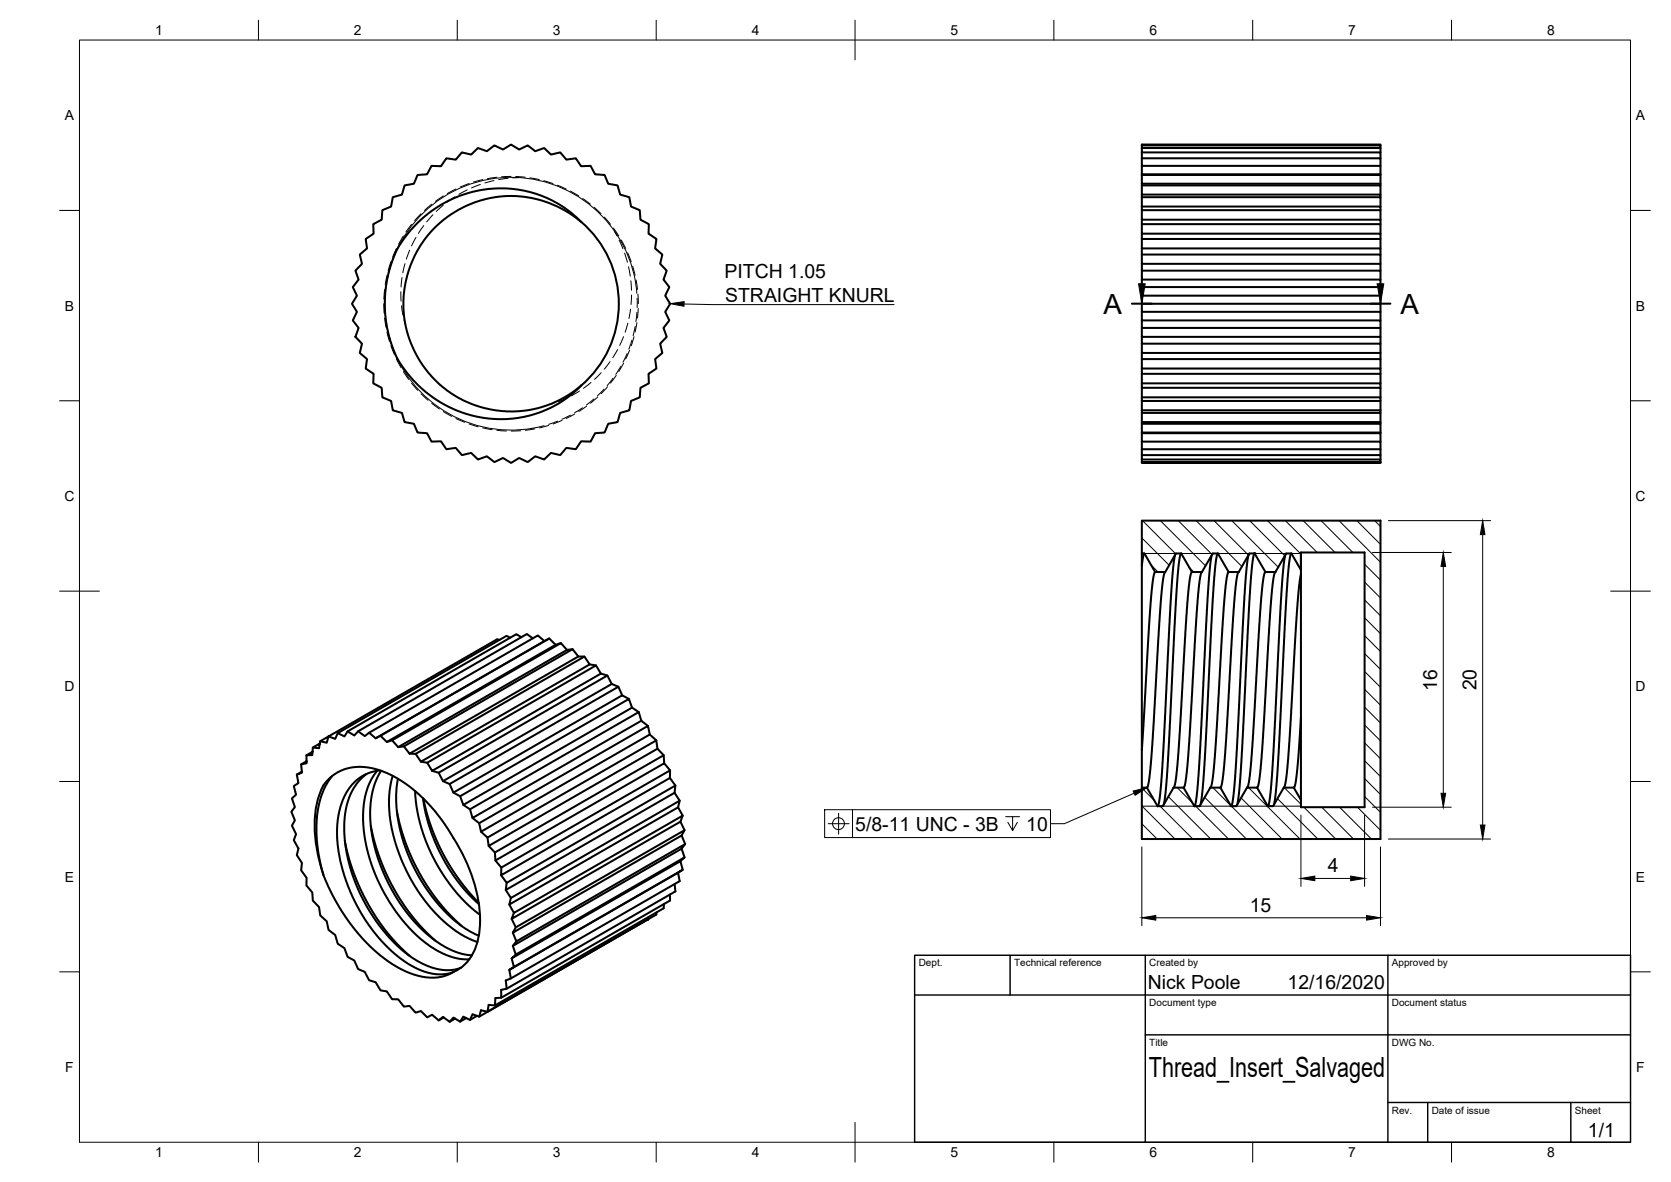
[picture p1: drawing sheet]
<svg xmlns="http://www.w3.org/2000/svg" width="420mm" height="297mm" viewBox="0 0 420 297" stroke-linecap="round" stroke-linejoin="round" font-family="sans-serif">
<!-- layer: Visible -->
<g fill="none" stroke="#000" stroke-width=".51">
<path d="M287.1 39.8v1.9h60v2.1M287.1 38.3v1.5h60v1.9M287.1 37.2v1.1h60v1.5M287.1 36.5v.7h60v1.1M347.1 36.5v-.2h-60v.2h60v.7M98.8 49.6l2.3-.7 .6-2.3 2.4-.4 .9-2.2 2.4-.2 1.1-2.1 2.4 .1 1.3-2 2.4 .3 1.5-1.8 2.4 .5 1.7-1.6 2.2 .8 1.9-1.5 2.2 1.1 2-1.3 2 1.3 2.2-1.1 1.9 1.5 2.2-.8 1.7 1.6 2.4-.5 1.5 1.8 2.4-.3 1.3 2 2.4-.1 1.1 2.1 2.4 .2 .9 2.2 2.4 .4 .6 2.3 2.3 .7 .5 2.3 2.2 .9 .1 2.4 2.2 1.1-.1 2.4 2 1.4-.4 2.3 1.8 1.6-.5 2.3 1.6 1.7-.8 2.3 1.5 1.8-1 2.2 1.2 2-1.2 2.1 1 2.1-1.5 1.9 .8 2.3-1.6 1.7 .5 2.3-1.8 1.5 .4 2.4-2 1.3 .1 2.4-2.2 1.2-.1 2.4-2.2 .9-.5 2.3-2.3 .7-.6 2.3-2.4 .4-.9 2.2-2.4 .2-1.1 2.1-2.4-.1-1.3 2-2.4-.3-1.5 1.8-2.4-.6-1.7 1.7-2.2-.8-1.9 1.4-2.2-1-2 1.2-2-1.2-2.2 1-1.9-1.4-2.2 .8-1.7-1.7-2.4 .6-1.5-1.8-2.4 .3-1.3-2-2.4 .1-1.1-2.1-2.4-.2-.9-2.2-2.4-.4-.6-2.3-2.3-.7-.5-2.3-2.2-.9-.1-2.4-2.1-1.2v-2.4l-2-1.3 .4-2.4-1.8-1.5 .5-2.3-1.6-1.7 .8-2.3-1.5-1.9 1-2.1-1.2-2.1 1.2-2-1-2.2 1.5-1.8-.8-2.3 1.6-1.7-.5-2.3 1.8-1.6-.4-2.3 2-1.4v-2.4l2.1-1.1 .1-2.4 2.2-.9zM146.2 55.8a27.1 27.1 0 0 0-37.3 1.9 27.1 27.1 0 0 0 0 37.3 27.1 27.1 0 0 0 37.3 1.9M146.2 55.8a29.2 29.2 0 0 0-43.7 2.9 24.3 24.3 0 0 0-5.5 13.5 28.4 28.4 0 0 0 4.7 20.7l1.1 1.3a29.2 29.2 0 0 0 42.8 3.3l.6-.6M146.2 55.8a27.1 27.1 0 0 1 0 41.1M287.1 58.7v1.4h60v2.3M287.1 56.3v2.4h60v1.4M287.1 55.2v1.1h60v2.4"/>
<path d="M287.1 52.8v2.4h60v1.1M287.1 51.9v.9h60v2.4M287.1 49.6v2.3h60v.9M287.1 48.9v.7h60v2.3M287.1 46.6v2.3h60v.7M287.1 46.2v.4h60v2.3M287.1 44v2.2h60v.4M287.1 43.8v.2h60v2.2M287.1 41.7v2.1h60v.2M287.1 78.4v2.1h60v1.9M287.1 76.3v2.1h60v2.1M287.1 74.3v2h60v2.1"/>
<path d="M287.1 72.1v2.2h60v2M287.1 70.3v1.8h60v2.2M287.1 68v2.3h60v1.8M287.1 66.3v1.7h60v2.3M287.1 64v2.3h60v1.7M287.1 62.4v1.6h60v2.3M287.1 60.1v2.3h60v1.6M287.1 99.9v.9h60v2.3M287.1 97.5v2.4h60v.9M287.1 96.3v1.2h60v2.4M287.1 93.9v2.4h60v1.2M287.1 92.6v1.3h60v2.4"/>
<path d="M287.1 90.2v2.4h60v1.3M287.1 88.7v1.5h60v2.4M287.1 86.4v2.3h60v1.5M287.1 84.7v1.7h60v2.3M287.1 82.4v2.3h60v1.7M287.1 80.5v1.9h60v2.3M287.1 116.1h60v.2h-60zM287.1 114.4v1.1h60v.6M287.1 112.9v1.5h60v1.1M287.1 111v1.9h60v1.5M287.1 108.9v2.1h60v1.9M287.1 108.7v.2h60v2.1"/>
<path d="M287.1 106.5v2.2h60v.2M287.1 106.1v.4h60v2.2M287.1 103.8v2.3h60v.4M287.1 103.1v.7h60v2.3M287.1 100.8v2.3h60v.7M287.1 115.5v.6M287.1 139.1v71.7h60v-80h-60v8.3h.7l2.6 4.6h2.6M287.8 139.1l-.4 .7-.3 2.4M295.4 139.5l-.4 3.1-.6 7.2-2.3 45.1-.5 5.9-.5 1.8M297 139.1l-.3 .5-.2 1.6-.6 5.8-2.2 44-.5 7.3-.6 3.9M297 139.1h-1.3l-2.7 4.6M297 139.1l2.7 4.6"/>
<path d="M304.7 139.5l-.5 3.7-.6 7.5-2.2 43.7-.6 6.1-.2 1.6-.3 .5h1.3l2.7-4.7M306.2 139.1l-.2 .4-.3 1.4-.5 5.6-2.3 45.4-.6 7-.4 3.3M306.2 139.1h-1.3l-2.7 4.6M306.2 139.1l2.7 4.6M313.9 139.5l-.5 3.3-.5 7.3-2.2 43.8-.7 7-.5 1.7M315.5 139.1l-.3 .5-.3 1.7-.5 6-2.3 44-.5 7.2-.5 3.7M315.5 139.1h-1.3l-2.7 4.6M315.5 139.1l2.7 4.6M323.2 139.5l-.6 3.8-.5 7.7-2.3 43.7-.5 5.9-.3 1.5-.2 .5M324.7 139.1l-.2 .4-.3 1.5-.5 5.8-2.4 45.3-.5 7-.5 3.1M324.7 139.1h-1.3l-2.7 4.6M324.7 139.1l2.4 4.1"/>
<path d="M327.1 138.8h16v64h-16zM290.4 143.7l-.2 .5-.3 1.5-.6 6.1-2.2 36.7M293 143.7l-.3 .6-.3 1.3-.4 4.5-2.5 40.1-.6 6-.5 1.7M299.7 143.7l-.3 .7-.3 1.3-.5 4.6-2.3 38.5-.6 6.7-.3 1.6-.3 .8M299.7 143.7h2.5M302.2 143.7l-.3 .9-.3 1.5-.6 6.6-2.3 38.4-.6 5.5-.5 1.3M308.9 143.7l-.2 .5-.4 2-.6 6.7-2.3 38.5-.5 4.6-.3 1.4-.3 .5M308.9 143.7h2.6M311.5 143.7l-.3 .6-.3 1.4-.5 4.6-2.3 38.7-.6 6.6-.4 1.9-.2 .4M318.2 143.7l-.4 .7-.2 1.4-.6 6.4-2.5 40-.5 4.2-.5 1.5M318.2 143.7h2.5M320.7 143.7l-.3 .5-.3 2-.7 6.7-2.3 38.7-.5 4.5-.2 1.2-.3 .6"/>
<path d="M327.1 144.3l-.5 3-.5 6.8-2.2 36.4-.6 5.7-.5 1.7M128.3 160.3l-.9-.5-42.5 24.4-.6 1.5-1.7-.6-2.1 1.2 1.6 .4 .5-1.6 42.5-24.5 .5 .2M131.1 160.1l-1.3-.7-42.4 24.4-.8 1.3-1.7-.9M134 160.4l-1.5-1.1-42.5 24.5-.9 1-1.7-1M136.9 161.1l-1.7-1.4-42.4 24.4-1.1 .9-1.7-1.2M138.1 160.5l-43.7 25-1.6-1.4M139.7 162l-1.6-1.5-43.7 25M141 161.6l-1.3 .4-42.4 24.5-1.6-1.6M142.6 163.3l-1.6-1.7-42.4 24.4-1.3 .5M144 163.1l-1.4 .2-42.5 24.5-1.5-1.8M145.4 165l-1.4-1.9-42.4 24.5-1.5 .2M146.9 165h-1.5l-42.4 24.4-1.4-1.8"/>
<path d="M148.3 167l-1.4-2-42.4 24.4h-1.5M149.9 167.2l-1.6-.2-42.5 24.4-1.3-2M151.1 169.3l-1.2-2.1-42.5 24.5-1.6-.3M152.7 169.8l-1.6-.5-42.5 24.4-1.2-2M153.8 171.9l-1.1-2.1-42.4 24.4-1.7-.5M155.5 172.6l-1.7-.7-42.4 24.4-1.1-2.1M156.4 174.7l-.9-2.1-42.4 24.4-1.7-.7M158.1 175.6l-1.7-.9-42.4 24.5-.9-2.2M158.9 177.8l-.8-2.2-42.4 24.5-1.7-.9M160.6 179l-1.7-1.2-42.4 24.5-.8-2.2M74.6 194.7l.4 2.1-1.1 .7 .5 2.2-1 .9 .7 2.2-.8 1.2 .8 2.1-.7 1.4 1 2.1-.5 1.5 1.1 2.1-.4 1.7 1.3 2-.2 1.8 1.4 1.9-.1 1.9 1.5 1.8 .2 2 1.5 1.7 .3 2 1.6 1.5 .5 2.2 1.7 1.3 .6 2.2 1.7 1.1 .8 2.2 1.7 .9 .9 2.1 1.7 .7 1.1 2.1 1.6 .5 1.3 2.1 1.6 .2 1.3 2h1.5l1.5 1.9 1.4-.2 1.5 1.7 1.3-.4 1.6 1.6 1.2-.7 1.7 1.4 1.3-.7M75.7 192.1l.2 2-1.3 .6 1.3-.8"/>
<path d="M77 189.8l.1 2-1.4 .3 1.4-.8M78.7 187.9l-.2 1.8-1.5 .1 1.6-.9M80.5 186.3l-.3 1.7-1.5-.1 1.7-1.1M81.3 197.4l.8-1a11.8 11.8 0 0 1 13-3l2.3 .9 2.7 1.4 2.7 1.8 2.6 2.2 4.4 4.7 2.2 3 2 3.3M81.3 197.4a25.8 25.8 0 0 0-1.4 17.2l1.4 5.2M92.2 194.5l-2.5 2.4-1.6 2.8-1.1 3.4-.4 3.6 .1 4.4 .8 5 1.6 5.1 1.6 3.8 2.5 4.4 2.7 3.8 3.1 3.6 3.6 3.1 3.8 2.4 3.3 1.2 2.2 .3h1.3l2.7-.6M94.8 193.7l-1.4 2.2-1.4 3.3-.5 2.8-.2 4.1 .4 4 .6 3.4 1.2 4 1.8 4.4 2.6 4.7 2.1 3.2 2.9 3.4 3 2.8 2.8 2.1 3.3 1.8 3.1 1 2.9 .2M95.5 193.6l-2 .4-1.7 .6-2.5 1.8-2.1 2.7-1.6 3.6-.8 4.7 .1 4.9 .7 4.2 1.8 5.9 1.8 4.2 3 5.1 3.1 4.1 3.8 3.8 3.8 2.8 3.7 1.7 1.8 .5 2 .3 2-.2 1.6-.5a12.8 12.8 0 0 1-12.1-.1l-2.4-1.3-2.6-1.7-2.7-2.2-2.5-2.5-2.4-2.8-2.3-3-3.6-6.2a33.8 33.8 0 0 1-2.5-24.6 16.3 16.3 0 0 1 2.5-4.7M95.8 193.7l-1.2 2.4-.9 2.9-.6 3.5v3.9l.4 3.4 1 4.2 1.5 4.2 1.7 3.9 2.1 3.7 2.2 3.3 3 3.4 2.6 2.4 3.2 2.4 2.8 1.5 2.8 1 2.3 .3M98.7 195l-.6 2.6-.3 2.9 .3 5.4 .8 4.1 .9 2.9 1 2.9 1.7 3.6 3.1 5.3 2.6 3.3 2.2 2.4 4.4 3.7 3.2 1.8 2 .8M100.1 195.7l-.4 2.2-.1 3.5 .6 5.5 1.7 6 2.2 5.2 3.3 5.6 2.1 2.8 2.3 2.5 2.1 2 2.4 1.9 4.1 2.2M104.4 198.8l.4 4.6 1.1 4.7 1.5 4.1 1.9 4.1 2.5 4 2.9 3.9 3.2 3.4 2.8 2.3"/>
<path d="M161.2 181.1l-.6-2.1-42.4 24.4-1.7-1.1M162.9 182.4l-1.7-1.3-42.4 24.5-.6-2.2M163.4 184.6l-.5-2.2-42.4 24.5-1.7-1.3M165 186.1l-1.6-1.5-42.5 24.4-.4-2.1M165.3 188.2l-.3-2.1-42.4 24.4-1.7-1.5M166.9 189.8l-1.6-1.6-42.4 24.4-.3-2.1M167 191.8l-.1-2-42.5 24.4-1.5-1.6M168.4 195.5l.1-1.9-42.5 24.4-1.4-1.8M168.5 193.6l-1.5-1.8-42.4 24.4-.2-2M169.6 199.2l.2-1.8-42.4 24.5-1.4-2M169.8 197.4l-1.4-1.9-42.4 24.4v-1.9M287.1 197.9h1.3"/>
<path d="M288.4 197.9l2.7 4.7M295.1 197.9h2.5M295.1 197.9l-2.7 4.7h-1.3M297.6 197.9l2.7 4.7M304.3 197.9h2.6M306.9 197.9l2.6 4.7M313.5 197.9h2.6M313.5 197.9l-2.6 4.7h-1.4M316.1 197.9l2.7 4.7M322.8 197.9h2.5M322.8 197.9l-2.7 4.7h-1.3M325.3 197.9l1.8 3.1"/>
<path d="M327.1 180.2l-1 13.7-.4 3.2-.4 .8M86.7 211.3l.8 3.5 1.4 4.6 1.8 4.3 2.1 3.8 1.9 3.3 2.7 3.6 2.5 2.9 3.1 2.9M93.2 207.5l1 4.3 1.5 4.3 1.7 4.1 2.1 4.1 2.4 3.6 2.7 3.6 2.6 2.8 2.3 2.1M99.8 203.8l.8 3.5 1.3 4.3 1.8 4.3 2.2 4.4 1.9 3 2.7 3.6 2.9 3.3 2.7 2.5M106.4 200.6l.6 3.7 1 3.7 1.4 3.7 2.1 4.2 2.2 3.6 2.1 2.9 1.9 2.2 2.7 2.6M106.4 200.7l.8 3.1 1.2 4 2.7 6.2 3.7 6.2 2.8 3.7 2.8 3M114.1 210.7a39 39 0 0 1 6.6 22 13 13 0 0 1-5.7 11.1l-.9 .4M170.5 219.3l1.2-.7-42.5 24.4-.5-2.2M170.5 202.9l.4-1.7-42.4 24.5-1.3-2M170.9 201.2l-1.3-2-42.4 24.5 .2-1.8M171.1 216.4l1-.9-42.4 24.4-.8-2.2M171.1 206.5l.6-1.5-42.5 24.4-1.1-2.1"/>
<path d="M171.4 213.3l.9-1.2-42.5 24.5-.9-2.2M171.4 210l.7-1.4-42.4 24.5-1-2.2M171.7 218.6l-.6-2.2-42.4 24.4 1-.9M171.7 205l-1.2-2.1-42.4 24.4 .4-1.6M172.1 215.5l-.7-2.2-42.5 24.4 .9-1.1M172.1 208.6l-1-2.1-42.4 24.4 .5-1.5M172.3 212.1l-.9-2.1-42.5 24.4 .8-1.3M162.9 231l-42.4 24.5-1.7-.6-.6 1.4M165.1 229.3l-.1 .5-42.4 24.5-1.7-.4-.4 1.6M166.9 227.2v1l-42.5 24.5-1.5-.2-.3 1.8M168.4 224.8l.1 1.5-42.5 24.4-1.4 .1-.2 1.9M169.6 222.2l.2 1.8-42.4 24.5-1.4 .3v1.9"/>
<path d="M114.4 256l-1.3 .8-1.7-1.2-1.1 .8M117.2 255.8l-1.5 .9-1.7-1-.9 1.1M120 255.3l-1.8 1-1.7-.8-.8 1.2M128.1 243.7l.4 2.2M129.2 243l-1.1 .7 42.4-24.4 .4 2.1-42.4 24.5-1.3 .5 .2 2.1"/>
</g>
<!-- layer: Visible Narrow -->
<path d="M159.8 70.8a31.8 31.8 0 0 0-36.8-25.8 31.8 31.8 0 0 0-25.8 36.8 31.8 31.8 0 0 0 36.8 25.8M287.1 139.1h40M287.1 202.6h40" fill="none" stroke="#000" stroke-width=".25"/>
<!-- layer: Visible -->
<g fill="#000" stroke="#000" stroke-width=".25">
<circle cx="315.5" cy="139.1" r=".24"/>
<circle cx="162.9" cy="231" r=".24"/>
</g>
<!-- layer: Hidden -->
<g fill="none" stroke="#000" stroke-width=".25">
<path d="M101.4 59.3l-1.2 2.1M103.5 56.4l-1.4 1.9M104.6 59.7l-1.1 2.1M105.9 53.7l-1.7 1.8M106.5 56.7l-1.3 2M108.5 51.3l-1.8 1.6M108.9 54l-1.6 1.8M111.5 51.5l-1.8 1.6M111.5 49.2l-2 1.4M114.4 49.5l-2 1.3M114.6 47.5l-2.1 1.1M117.5 47.7l-2.1 1.1"/>
<path d="M117.9 46.1l-2.2 .9M120.8 46.4l-2.2 .8M121.4 45.1l-2.3 .6M124.2 45.4l-2.3 .6M124.9 44.5l-2.3 .4M127.7 44.8l-2.3 .3M128.5 44.3l-2.4 .1M129.7 44.4l2.4 .1M130.4 44.6l-1.5 .1M133.2 44.7l2.4 .4M136.8 45.4l2.2 .7M140.2 46.6l2.2 .9"/>
<path d="M143.4 48l2.1 1.2M146.5 49.9l1.9 1.4M149.4 52.1l1.7 1.6M152 54.6l1.5 1.8M154.2 57.3l1.4 2M154.4 58l.7 1.3M96.5 76.3l.1 2.4M96.7 72.8l-.2 2.3M96.7 79.9l.4 2.4M97.3 69.2l-.4 2.4M98.3 65.8l-.7 2.3M99.7 62.4l-1 2.3"/>
<path d="M100.8 73.3l.1 2.4M101 76.9l.3 2.3M101.1 69.8l-.3 2.3M101.8 66.3l-.5 2.3M103 62.9l-.8 2.2M155.7 60.3l.9 2.2M156.2 60.3l1.1 2.1M157.1 63.6l.7 2.3M157.8 63.5l.9 2.3M158 67l.5 2.4M158.5 77.7l-.4 2.3M158.6 70.6l.2 2.3"/>
<path d="M158.8 74.1l-.1 2.4M159.1 66.9l.6 2.3M159.8 70.8l.3 2.9M159.9 70.4l.4 2.3M160.1 78.5l-.2 2.3M160.2 74.9v2.4M160.4 73.9l.1 2.4M160.5 77.5l-.2 2.4M97.3 83.5l.6 2.3M98.3 86.9l.9 2.2M99.7 90.2l1.1 2.1M101.4 93.4l1.4 1.9"/>
<path d="M101.6 80.4l.4 1.4M103.5 96.3l1.6 1.8M105.9 99l1.7 1.6M142.6 100l-2.2 .9M145.7 98.3l-2 1.2M148.6 96.1l-1.9 1.5M150.3 99.8l-1.8 1.5M151.2 93.7l-1.7 1.6M151.9 97.8l-1.7 1.7M152.8 97.2l-1.7 1.8M153.4 90.9l-1.5 1.9M154.2 95l-1.5 1.9"/>
<path d="M154.9 94.3l-1.4 2M155.3 87.8l-1.2 2.1M156.1 92.1l-1.3 2M156.8 84.6l-1 2.2M156.8 91.3l-1.2 2.1M157.7 88.8l-1 2.2M157.9 81.2l-.7 2.3M158.3 88l-1 2.2M158.9 85.5l-.8 2.2M159.4 84.6l-.7 2.3M159.7 82l-.5 2.4M160.1 81.1l-.4 2.3"/>
<path d="M108.6 101.4l1.9 1.4M111.5 103.4l2.1 1.2M114.6 105.2l2.2 .9M117.9 106.5l2.3 .7M121.4 107.5l2.3 .5M124.9 108.1l2.4 .2M130.9 108.3h-2.4M134.5 107.8l-2.4 .3M136.8 107l-2.8 .6M137.9 106.9l-2.3 .6M139.3 101.3l-1.4 .4M140.2 105.8l-2.2 .8"/>
<path d="M141.3 105.6l-2.2 .9M143.4 104.3l-2.1 1.1M144.5 104l-2.1 1.2M146.5 102.5l-2 1.2M147.5 102.1l-2 1.3M149.3 100.3l-1.9 1.5"/>
</g>
<!-- layer: Border -->
<g fill="none" stroke="#000" stroke-width=".25">
<path d="M20 10.1h390v276.9h-390zM65 5.1v5M115 5.1v5M165 5.1v5M215 5.1v10M265 5.1v5M315 5.1v5M365 5.1v5M15 52.9h5M410 52.9h5M15 100.7h5M410 100.7h5"/>
<path d="M15 148.6h10M405 148.6h10M15 196.4h5M410 196.4h5M15 244.2h5M410 244.2h5M65 287v5M115 287v5M165 287v5M215 282.1v9.9M265 287v5M315 287v5"/>
<path d="M365 287v5"/>
</g>
<!-- layer: TitleBlock -->
<path d="M230 240.1h180v46.9h-180zM230 250h180M254 240.1v9.9M288 240.1v46.9M349 240.1v46.9M288 260.1h122M349 277.1h61M359 277.1v9.9M395 277.1v9.9" fill="none" stroke="#000" stroke-width=".36"/>
<!-- layer: Hatching -->
<g fill="none" stroke="#000" stroke-width=".25">
<path d="M287.1 135.2l6.9 6.9M287.3 130.8l8.3 8.4M291.8 130.8l11.3 11.4M296.2 130.8l8.6 8.6M300.8 130.8l11.5 11.6M305.2 130.8l8.7 8.7M309.7 130.8l11.7 11.7M314.2 130.8l8.9 8.9M318.7 130.8l8.4 8.4M323.2 130.8l8 8M327.7 130.8l8 8M332.2 130.8l8 8"/>
<path d="M336.7 130.8l10.4 10.5M341.2 130.8l5.9 6M345.7 130.8l1.4 1.5M289.4 142l1.8 1.8M299 142.6l1.2 1.2M308.6 143.2l.6 .6M343.1 141.8l4 4M343.1 146.3l4 4M343.1 150.8l4 4M343.1 155.2l4 4M343.1 159.7l4 4M343.1 164.2l4 4"/>
<path d="M343.1 168.7l4 4M343.1 173.2l4 4M343.1 177.7l4 4M287.1 198l3.1 3.2M296 197.9l3.8 3.9M305 197.9l4.4 4.5M313.9 197.9l13 12.9M322.9 197.9l4.2 4.2M343.1 182.2l4 4M343.1 186.7l4 4M343.1 191.2l4 4M343.1 195.7l4 4"/>
<path d="M287.1 202.5l8.3 8.3M287.1 207l3.8 3.8M291.7 202.6l8.2 8.2M293.8 200.2l10.6 10.6M300.7 202.6l8.2 8.2M302.9 200.4l10.5 10.4M309.6 202.6l8.3 8.2M312.1 200.5l10.3 10.3M321.2 200.7l10.2 10.1M327.9 202.8l8 8M332.3 202.8l8 8M336.8 202.8l8 8"/>
<path d="M341.3 202.8l5.8 5.8M343.1 200.2l4 3.9"/>
</g>
<!-- layer: Annotations -->
<path d="M284.6 76.3h5M344.6 76.3h5" fill="none" stroke="#000" stroke-width=".51"/>
<g fill="none" stroke="#000" stroke-width=".25">
<path d="M172 76.4l7 .1h45.8M287.1 66.3v5M347.1 66.3v5M285.2 199.3l-17.6 7.7h-3.5M207.3 203.5h56.8v7h-56.8zM208.2 207h5.3M210.9 204.4v5.2M214.4 203.5v7M252.9 205.2h3.5M254.6 205.2v3.5l-1.2-2.1M255.8 206.6l-1.2 2.1"/>
<circle cx="210.8" cy="207" r="1.49"/>
</g>
<path d="M168.5 76.3l3.5-.5v1.2zM286.3 71.3h1.7l-.9 5zM346.3 71.3h1.6l-.8 5zM284.9 198.8l3.5-.9-3 2z" fill="#000" stroke="#000" stroke-width=".25"/>
<!-- layer: Dimensions -->
<path d="M345.1 138.8h19.8M349.1 130.8h25.7M372.8 134.4v72.9M362.9 142.4v57M287.1 212.8v19.8M327.1 204.8v17.9M343.1 204.8v17.9M345.1 202.8h19.8M347.1 212.8v19.8M349.1 210.8h25.7M290.6 230.6h53M330.6 220.8h9" fill="none" stroke="#000" stroke-width=".25"/>
<path d="M372.8 130.8l.6 3.6h-1.2zM362.9 138.8l.6 3.6h-1.2zM362.3 199.4h1.2l-.6 3.4zM372.2 207.3h1.2l-.6 3.5zM287.1 230.6l3.5-.5v1.1zM327.1 220.8l3.5-.6v1.1zM339.6 220.2l3.5 .6-3.5 .5zM343.6 230.1l3.5 .5-3.5 .6z" fill="#000" stroke="#000" stroke-width=".25"/>
<g font-size="7">
<text x="277.4" y="78.8">A</text>
<text x="352.1" y="78.8">A</text>
<text x="288.9" y="270.6">Thread_Insert_Salvaged</text>
</g>
<g font-size="4.9">
<text x="182.2" y="70">PITCH 1.05</text>
<text x="182.3" y="75.8">STRAIGHT KNURL</text>
<text x="361.4" y="173.7" transform="rotate(-90 361.4 173.7)">16</text>
<text x="371.2" y="173.5" transform="rotate(-90 371.2 173.5)">20</text>
<text x="215" y="208.7">5/8-11 UNC - 3B</text>
<text x="258" y="208.7">10</text>
<text x="333.8" y="219.3">4</text>
<text x="314.2" y="229.1">15</text>
<text x="288.6" y="248.5">Nick Poole</text>
<text x="323.7" y="248.6">12/16/2020</text>
<text x="399.3" y="285.8">1/1</text>
</g>
<g font-size="3.5">
<text x="39" y="8.8">1</text>
<text x="89" y="8.8">2</text>
<text x="139" y="8.8">3</text>
<text x="189" y="8.8">4</text>
<text x="239" y="8.8">5</text>
<text x="289" y="8.8">6</text>
<text x="339" y="8.8">7</text>
<text x="389" y="8.8">8</text>
<text x="16.3" y="30.2">A</text>
<text x="411.3" y="30.2">A</text>
<text x="16.3" y="78">B</text>
<text x="411.3" y="78">B</text>
<text x="16.2" y="125.9">C</text>
<text x="411.2" y="125.9">C</text>
<text x="16.2" y="173.7">D</text>
<text x="411.2" y="173.7">D</text>
<text x="16.3" y="221.6">E</text>
<text x="411.3" y="221.6">E</text>
<text x="16.4" y="269.4">F</text>
<text x="411.4" y="269.4">F</text>
<text x="39" y="290.8">1</text>
<text x="89" y="290.8">2</text>
<text x="139" y="290.8">3</text>
<text x="189" y="290.8">4</text>
<text x="239" y="290.8">5</text>
<text x="289" y="290.8">6</text>
<text x="339" y="290.8">7</text>
<text x="389" y="290.8">8</text>
</g>
<g font-size="2.5">
<text x="231" y="242.9">Dept.</text>
<text x="255" y="242.9">Technical reference</text>
<text x="289" y="242.9">Created by</text>
<text x="350" y="242.9">Approved by</text>
<text x="289" y="252.8">Document type</text>
<text x="350" y="252.8">Document status</text>
<text x="289" y="262.9">Title</text>
<text x="350" y="262.9">DWG No.</text>
<text x="350" y="279.9">Rev.</text>
<text x="360" y="279.9">Date of issue</text>
<text x="396" y="279.9">Sheet</text>
</g>
</svg>
